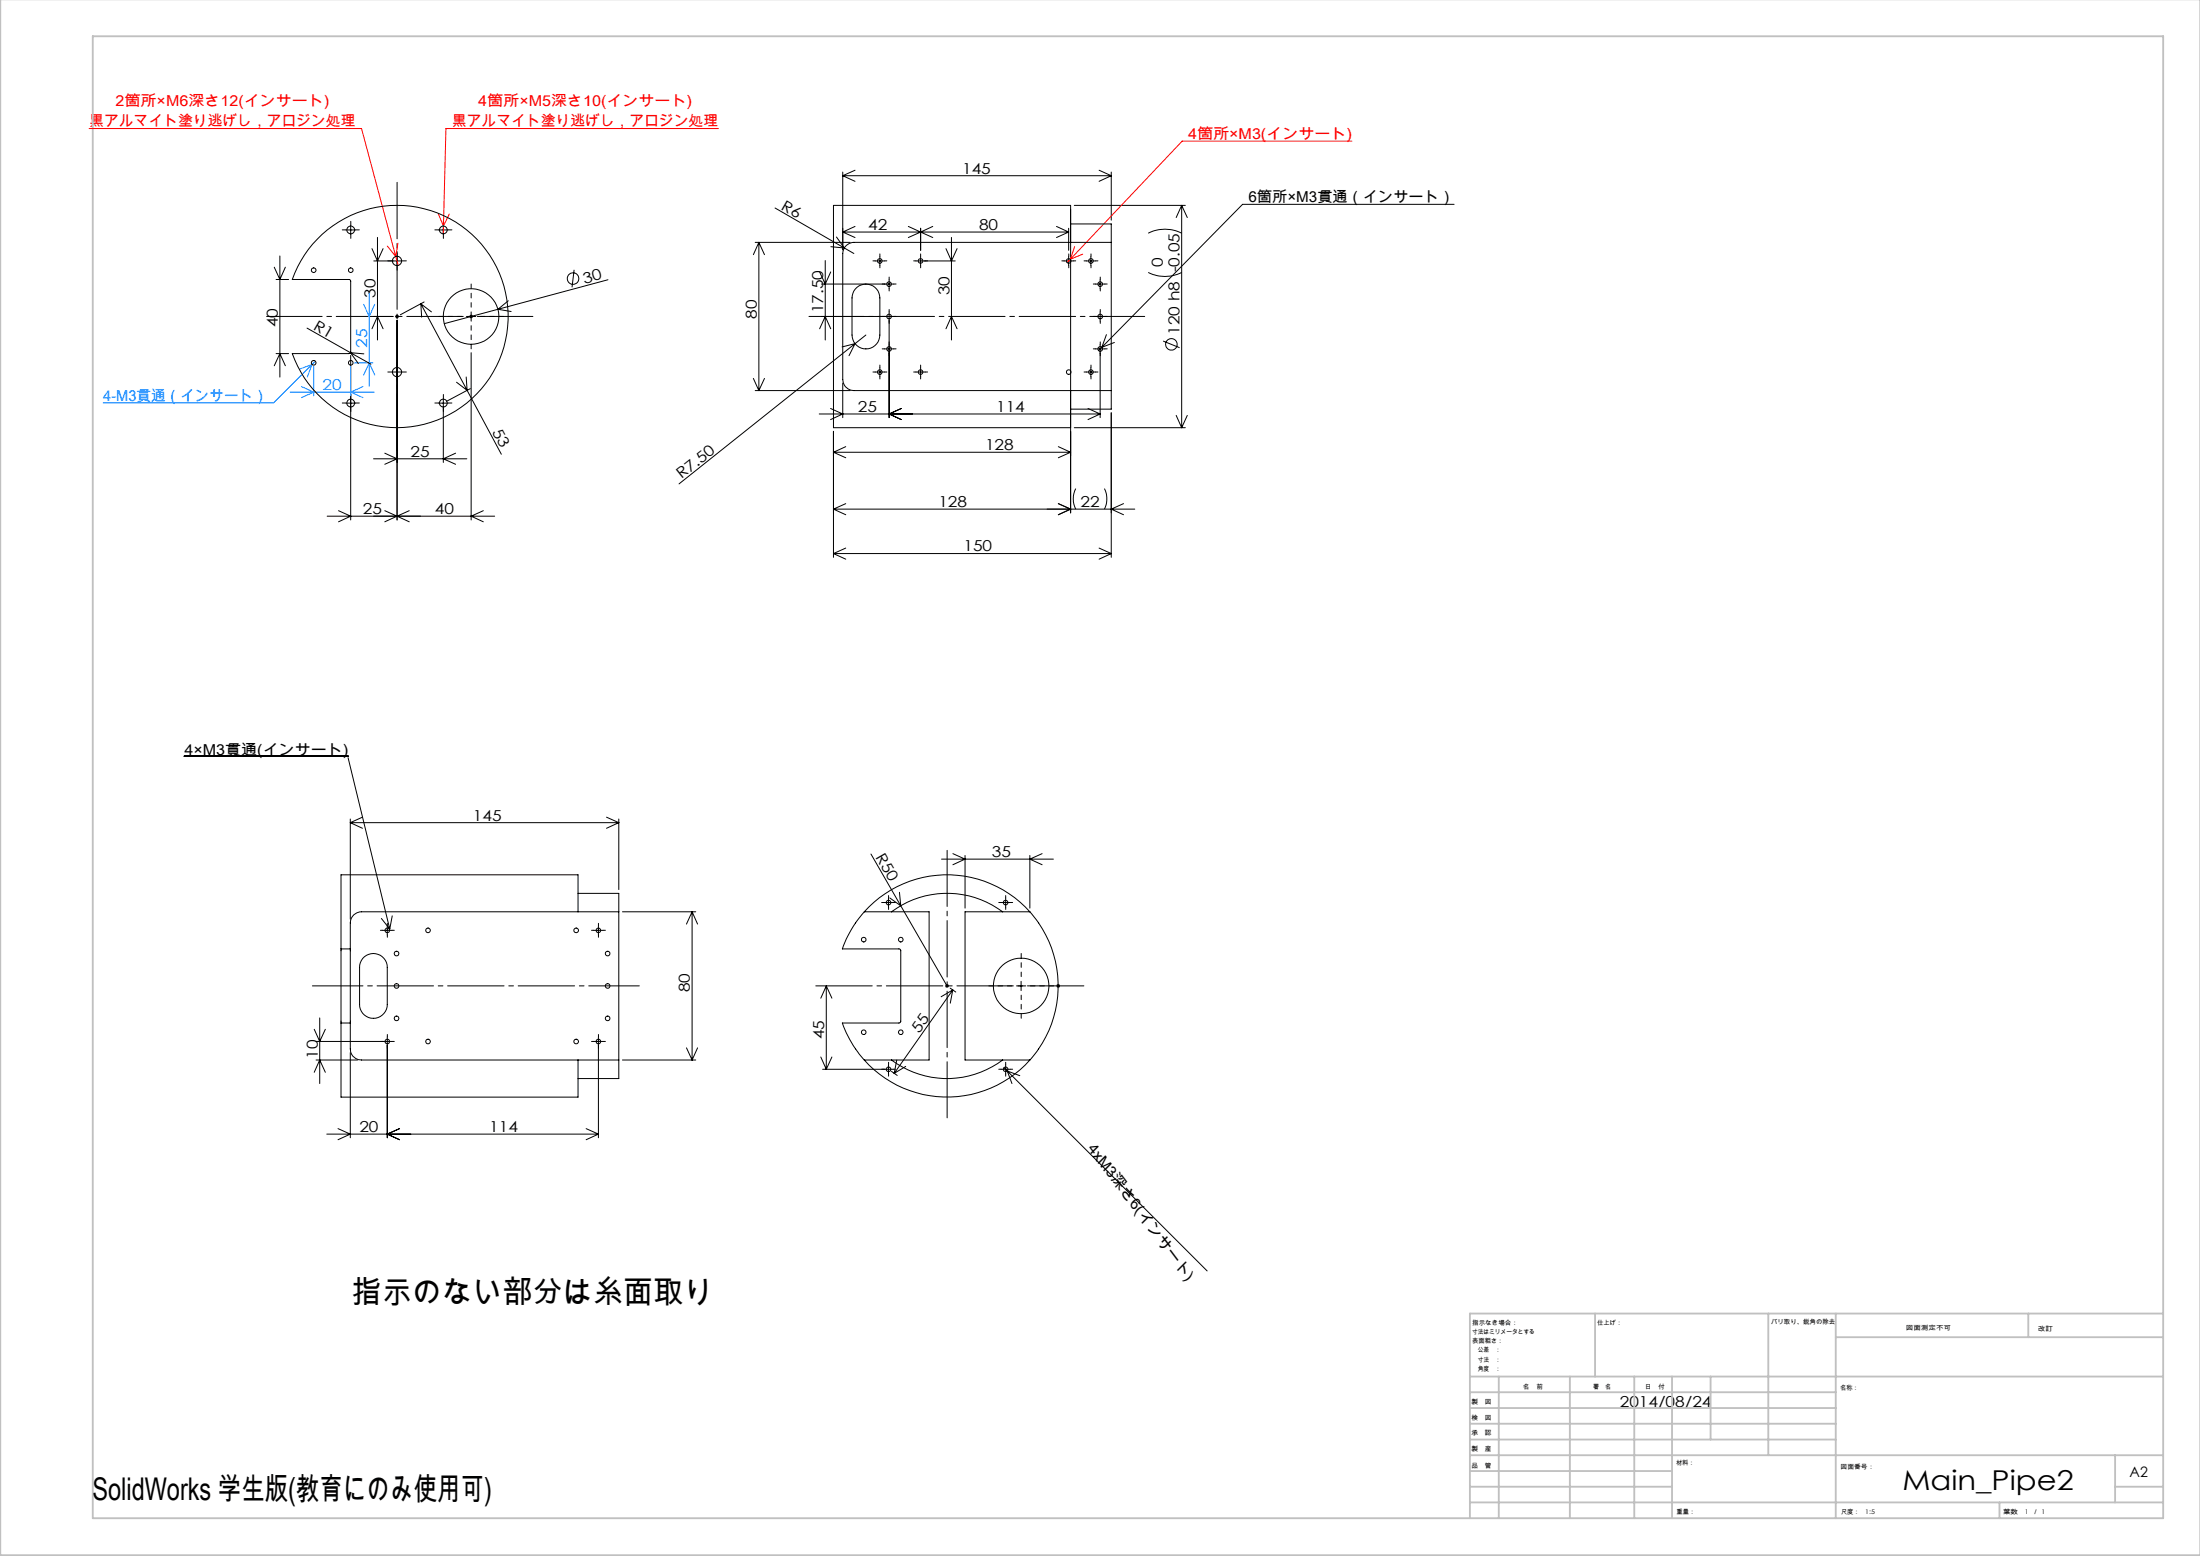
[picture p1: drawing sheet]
<svg xmlns="http://www.w3.org/2000/svg" width="594mm" height="420mm" viewBox="0 0 594 420" stroke-linecap="round" stroke-linejoin="round" font-family="sans-serif">
<g fill="none" stroke="#000" stroke-width=".27">
<path d="M209.3 56.1l21.2 12.3M227.5 46.4v21M227.5 47.4h72.5M227.5 47.4l3.4 1.5M230.9 45.9l-3.4 1.5M289.1 56.4v82M290.1 55.4h29.9M296.8 45.9l3.2 1.5M300 46.4v13M300 47.4l-3.2 1.5M319.1 55.4v60M319.1 55.4l1.5 3.3"/>
<path d="M319.1 55.4l-1.5 3.3M392.6 55.2h-57.1l-38 38.6M74 72.1l1.6 3.3 1.4-3.3M74.5 75.4h3.4M75.6 69.1v32.7M85.7 64.5a30 30 0 0 1 45.4 2.9 30 30 0 0 1-9.7 44.5 30 30 0 0 1-42.5-16.5h15.3l.5-.4-.1-19.3-.3-.3h-15.4a29.8 29.8 0 0 1 6.8-10.9zM93.5 62.1h2.5M94.7 60.8v2.5M100.4 67.1l1.5 3.3 1.5-3.3M100.9 70.4h7.5M101.9 64.1v27.7M107.2 69.2v2.5"/>
<path d="M118.5 62.1h2.4M119.7 60.8v2.5M155 72.8l-.6 4.8M164.1 75.5l-44.2 11.9M203.9 65.4h25.7M204.9 65.4v40M204.9 65.4l1.5 3.3M204.9 65.4l-1.5 3.3M221.3 73.4l1.5 3.3 1.5-3.3M221.8 76.7h19.5M222.8 70.3v21.5M225.8 64l2.2 2.9-3.7-.3"/>
<path d="M227.5 62.6h61M227.5 62.6l3.4 1.5M230.9 61.1l-3.4 1.5M231.4 77.6a3.8 3.8 0 0 1 4-.6 3.8 3.8 0 0 1 2.2 3.4v10a3.8 3.8 0 0 1-3.8 3.8 3.8 3.8 0 0 1-3.8-3.8v-10a3.9 3.9 0 0 1 1.4-2.8zM236.3 70.4h2.5M237.6 69.2v2.5M240.1 75.4v2.5M245.3 61.1l3.3 1.5M248.6 61.6v6M248.6 62.6l3.2 1.5M248.6 69.2v2.5M248.6 62.6l-3.3 1.5"/>
<path d="M251.8 61.1l-3.2 1.5M255.4 67.1l1.5 3.3 1.5-3.3M256.9 64.1v27.7M257.9 70.4h-10.6M285.3 61.1l3.2 1.5M287.3 70.4h2.5M288.5 61.6v6M288.5 62.6l-3.2 1.5M288.5 69.2v2.5M289.1 65.4v-10h-64.1v60h64.1v-10M289.1 60.4h10.9v5M293.3 70.4h2.5"/>
<path d="M294.5 69.2v2.5M295.8 76.7h2.5M297 75.4v2.5M300 65.4h-69.5a3.1 3.1 0 0 0-3 3v32.4a3.8 3.8 0 0 0 1.5 4.2l1.5 .4h69.5M300 65.4v40M310 73.5a9.9 9.9 0 0 0 9.1 0M310 63a9.9 9.9 0 0 1 9.1 0M74 98.7l1.6-3.3 1.4 3.3M74.5 95.4h3.4M82.9 88.6l11.7 6.6M94.6 95.2l5.6 3.1M94.6 95.2l2.2 2.9"/>
<path d="M94.6 95.2l3.6 .3M94.7 95.9v44.5M100.4 88.7l1.5-3.3 1.5 3.3M100.9 85.4h5.3M106.7 85.4h1M106.9 85.1l.7 .7M107.2 86.4v54M107.2 84.9v1M107.6 85.1l-.7 .7M113.6 82l21.8 40.6M113.6 82l2.9 2.2M113.6 82l.2 3.6"/>
<path d="M114.5 81.5l-6.4 3.5M125.9 85.4h2.5M126.9 85.1l.7 .7M127.2 84.2v2.5M127.2 95.2v45.2M127.6 85.1l-.7 .7M137.2 81.2l-2.8 2.3 3.6 .6M221.3 88.7l1.5-3.3 1.5 3.3M221.8 85.4h19.5M230.9 92.8l-47.6 37.8M230.9 92.8l-3.5 .8M230.9 92.8l-1.7 3.2"/>
<path d="M233.8 90.4l-2.9 2.4M237.6 99.2v2.5M238.8 94.2h2.5M240.1 84.2v28.5M248.6 99.2v2.5M255.4 88.7l1.5-3.3 1.5 3.3M294.5 99.2v2.5M295.8 85.4h2.5M295.8 94.2h2.5M297 84.2v2.5M297 92.9v19.8M297.5 93.8l-.9 .8"/>
<path d="M298.7 90.3l-1.2 3.5M300.9 92.4l-3.4 1.4M314 92.1l4.5 1.8M93.5 108.8h2.5M105.9 100.4h2.5M118.5 108.8h2.4M119.7 107.5v17.3M125.9 101.8l.2 3.6-2.8-2.2M127 104.9l-6.4 3.4M203.4 102.1l1.5 3.3M203.9 105.4h25.7M206.4 102.1l-1.5 3.3"/>
<path d="M221.2 111.7h75.8M224.3 110.3l3.2 1.4-3.2 1.6M225 116.4v34M227.5 103.4v9.3M236.3 100.4h2.5M243.3 110.3l-3.2 1.4 3.2 1.6M247.3 100.4h2.5M290.1 115.4h29.9M293.3 100.4h2.5M293.8 110.3l3.2 1.4M297 111.7l-3.2 1.6M300 111.4v39"/>
<path d="M300 105.4v5h-10.9M317.6 112.1l1.5 3.3M320.6 112.1l-1.5 3.3M88.3 139.3h45.3M91.4 137.8l3.3 1.5-3.3 1.5M100.9 123.8h25.1M103.9 122.3l3.3 1.5-3.3 1.5M103.9 137.8l3.3 1.5M107.2 139.3l3.3 1.5M107.2 139.3l-3.3 1.5M110.5 137.8l-3.3 1.5M123 122.3l-3.3 1.5 3.3 1.5"/>
<path d="M130.5 137.8l-3.3 1.5 3.3 1.5M225 137.4l3.4 1.5M225 122.1h64.1M225 122.1l3.4 1.5M228.4 120.6l-3.4 1.5M228.4 135.9l-3.4 1.5M285.8 135.9l3.3 1.5-3.3 1.5M285.8 120.6l3.3 1.5M289.1 122.1l-3.3 1.5M290.4 131.9a6.1 6.1 0 0 0 0 5.5M298.2 131.9a6.4 6.4 0 0 1 0 5.5M303.4 135.9l-3.4 1.5 3.4 1.5"/>
<path d="M306.4 137.4h-81.4M225 149.4h75M225 149.4l3.4 1.5M228.4 147.9l-3.4 1.5M296.8 147.9l3.2 1.5M300 149.4l-3.2 1.5M49.7 204.1h44.3M94 204.5l11.2 46.3M94.6 221.1v27M94.6 222.1h72.5M94.6 222.1l3.3 1.5M97.9 220.6l-3.3 1.5"/>
<path d="M163.8 220.6l3.3 1.5M167.1 221.1v19M167.1 222.1l-3.3 1.5M235.2 230.5l20.5 35.6M254.2 231.9h30.2M257.3 230.4l3.3 1.5-3.3 1.5M260.6 230.9v14.2M278.1 230.9v14.2M281.4 230.4l-3.3 1.5 3.3 1.5M92.1 256.1v20M92.1 256.1h2.5M94.6 256.1v20"/>
<path d="M98.4 258.3a3.8 3.8 0 0 1 4-.6 3.8 3.8 0 0 1 2.2 3.4v10a3.7 3.7 0 0 1-3.8 3.8 3.7 3.7 0 0 1-3.7-3.8v-10a3.7 3.7 0 0 1 1.3-2.8zM103 247.9l2.2 2.9M103.3 251.1h2.5M104.6 249.9v2.5M105.9 247.2l-.7 3.6M156.1 246.1v-10h-64v20M156.1 241.1h11v5M160.3 251.1h2.5M161.6 249.9v2.5M167.1 246.1h-69.5a3.2 3.2 0 0 0-3 3.9v6.1M167.1 246.1v40M168.1 246.1h19.8"/>
<path d="M186.9 246.1v40M186.9 246.1l1.4 3.3M186.9 246.1l-1.6 3.3M233.4 246.1a30 30 0 0 1 44.7 0M233.4 246.1l-1.1 1.3a29.2 29.2 0 0 0-4.9 8.7h15.4l.4 .4v19.2l-.1 .3-.4 .1h-15.3a28.8 28.8 0 0 0 6 10M233.4 246.1h17.5v40h-17.5M238.7 243.6h2.5M239.9 242.4v2.5M240.7 246.1a25.1 25.1 0 0 1 30 0M242.9 240.9l.3 3.6-3-2.1M270.3 243.6h2.5M271.5 242.4v2.5"/>
<path d="M278.1 246.1a30 30 0 0 1 0 40M278.1 246.1h-17.5v40h17.5M84.8 277.8l1.5 3.3 1.5-3.3M86.3 274.8v17.7M92.1 276.1v20h64v-10M92.1 276.1h2.5M94.6 276.1v6.2a3.1 3.1 0 0 0 3 3.8h69.5M104.6 279.9v27.2M161.6 279.9v27.2M223.1 266.1v22.5M223.1 266.1l1.5 3.3M223.1 266.1l-1.5 3.3"/>
<path d="M255.2 266.1h1M255.3 265.8l.7 .7M255.7 265.6v1M256 265.8l-.7 .7M256.5 266.7l1.6 1.1M257.2 267.2l-15.8 22.5M257.2 267.2l-.6 3.6M257.2 267.2l-3.1 1.8M274.5 266.1h2.5M275.7 264.9v2.5M285.2 266.1h1M285.4 265.8l.7 .7"/>
<path d="M285.7 265.6v1M286.1 265.8l-.7 .7M84.8 289.4l1.5-3.3 1.5 3.3M85.3 286.1h11.3M94.6 284.1v23M105.8 281.1h-20.5M160.3 281.1h2.5M167.1 286.1v5h-11M168.1 286.1h19.8M185.3 282.8l1.6 3.3M188.3 282.8l-1.4 3.3M221.6 285.3l1.5 3.3"/>
<path d="M224.6 285.3l-1.5 3.3M233.4 286.1a30 30 0 0 0 44.7 0M239.9 287.4v2.5M240.7 286.1a24.9 24.9 0 0 0 30 0M240.7 289.2l1.6 1.1M241.2 288.6h-19.1M242.1 286.2l-.7 3.5M244.5 287.8l-3.1 1.9M270.3 288.6h2.5M271.1 288.2l54.8 54.9M271.5 287.4v2.5M275.3 290.4l-3.3-1.3 1.2 3.4"/>
<path d="M88.2 306.1h73.4M91.3 304.6l3.3 1.5-3.3 1.5M107.9 304.6l-3.3 1.5 3.3 1.5M158.3 304.6l3.3 1.5M161.6 306.1l-3.3 1.5"/>
<circle cx="84.7" cy="72.9" r=".63"/>
<circle cx="94.7" cy="62.1" r="1.06"/>
<circle cx="94.7" cy="72.9" r=".63"/>
<circle cx="107.2" cy="70.4" r="1.24"/>
<circle cx="119.7" cy="62.1" r="1.05"/>
<circle cx="154.7" cy="75.2" r="1.55"/>
<circle cx="237.5" cy="70.4" r=".63"/>
<circle cx="240.1" cy="76.7" r=".63"/>
<circle cx="248.5" cy="70.4" r=".63"/>
<circle cx="288.6" cy="70.4" r=".63"/>
<circle cx="294.5" cy="70.4" r=".63"/>
<circle cx="297.1" cy="76.7" r=".63"/>
<circle cx="84.7" cy="97.9" r=".62"/>
<circle cx="94.7" cy="97.9" r=".62"/>
<circle cx="127.2" cy="85.4" r="7.5"/>
<circle cx="240.1" cy="94.2" r=".63"/>
<circle cx="240.1" cy="85.4" r=".63"/>
<circle cx="297.1" cy="94.2" r=".63"/>
<circle cx="297.1" cy="85.4" r=".63"/>
<circle cx="316.3" cy="93" r="1.56"/>
<circle cx="94.7" cy="108.8" r="1.06"/>
<circle cx="107.2" cy="100.4" r="1.25"/>
<circle cx="119.7" cy="108.8" r="1.05"/>
<circle cx="237.5" cy="100.4" r=".62"/>
<circle cx="248.6" cy="100.4" r=".62"/>
<circle cx="288.6" cy="100.4" r=".62"/>
<circle cx="294.6" cy="100.4" r=".62"/>
<circle cx="104.6" cy="251.1" r=".62"/>
<circle cx="107.1" cy="257.4" r=".62"/>
<circle cx="115.5" cy="251.1" r=".63"/>
<circle cx="155.6" cy="251.1" r=".63"/>
<circle cx="161.6" cy="251.1" r=".63"/>
<circle cx="164.1" cy="257.4" r=".62"/>
<circle cx="233.2" cy="253.6" r=".63"/>
<circle cx="239.9" cy="243.6" r=".62"/>
<circle cx="243.2" cy="253.6" r=".63"/>
<circle cx="271.5" cy="243.6" r=".62"/>
<circle cx="107.1" cy="274.9" r=".62"/>
<circle cx="107.1" cy="266.1" r=".62"/>
<circle cx="164.1" cy="274.9" r=".62"/>
<circle cx="164.1" cy="266.1" r=".62"/>
<circle cx="233.2" cy="278.6" r=".62"/>
<circle cx="243.2" cy="278.6" r=".61"/>
<circle cx="275.7" cy="266.1" r="7.5"/>
<circle cx="104.6" cy="281.1" r=".61"/>
<circle cx="115.6" cy="281.1" r=".62"/>
<circle cx="155.6" cy="281.1" r=".62"/>
<circle cx="161.6" cy="281.1" r=".62"/>
<circle cx="239.9" cy="288.6" r=".63"/>
<circle cx="271.5" cy="288.6" r=".63"/>
</g>
<g fill="none" stroke="#000" stroke-width=".27" stroke-dasharray="15.2 1.3 1.3 1.3">
<path d="M93.5 62h-1.1M94.7 60.8v-1.1M94.7 63.3v1M96 62h1M106 70.4h-1.3M107.2 69.2v-1.3M107.2 71.7v1.2M108.5 70.4h1.2M118.5 62h-1.1M119.7 60.8v-1.1M119.7 63.3v1M121 62h1"/>
<path d="M236.3 70.4h-.6M237.6 69.2v-.7M237.6 71.7v.6M238.8 76.7h-.6M238.8 70.4h.6M240.1 75.4v-.6M240.1 77.9v.6M241.3 76.7h.6M247.3 70.4h-.6M248.6 69.2v-.7M248.6 71.7v.6M249.8 70.4h.6"/>
<path d="M287.3 70.4h-.6M288.6 69.2v-.7M288.6 71.7v.6M289.8 70.4h.6M293.3 70.4h-.6M294.6 69.2v-.7M294.6 71.7v.6M295.8 76.7h-.6M295.8 70.4h.6M297.1 75.4v-.6M297.1 77.9v.6M298.3 76.7h.6"/>
<path d="M107.2 99.2v-1.3M237.6 99.2v-.7M238.8 94.2h-.6M238.8 85.4h-.6M240.1 92.9v-.6M240.1 95.4v.6M240.1 84.2v-.7M240.1 86.7v.6M241.3 94.2h.6M241.3 85.4h.6M248.6 99.2v-.7M294.6 99.2v-.7"/>
<path d="M295.8 94.2h-.6M295.8 85.4h-.6M297.1 92.9v-.6M297.1 95.4v.6M297.1 84.2v-.7M297.1 86.7v.6M298.3 94.2h.6M298.3 85.4h.6M93.5 108.8h-1.1M94.7 107.5v-1M94.7 110v1.1M96 108.8h1"/>
<path d="M106 100.4h-1.3M107.2 101.7v1.2M108.5 100.4h1.2M118.5 108.8h-1.1M119.7 107.5v-1M119.7 110v1.1M121 108.8h1M236.3 100.4h-.6M237.6 101.7v.6M238.8 100.4h.6M247.3 100.4h-.6M248.6 101.7v.6"/>
<path d="M249.8 100.4h.6M293.3 100.4h-.6M294.6 101.7v.6M295.8 100.4h.6M103.3 251.1h-.6M104.6 249.9v-.7M104.6 252.4v.6M105.8 251.1h.7M160.3 251.1h-.6M161.6 249.9v-.7M161.6 252.4v.6M162.8 251.1h.7"/>
<path d="M238.7 243.6h-.7M239.9 242.4v-.7M239.9 244.9v.6M241.2 243.6h.6M270.3 243.6h-.6M271.5 242.4v-.7M271.5 244.9v.6M272.8 243.6h.6M104.6 279.9v-.7M161.6 279.9v-.7M103.3 281.1h-.6M104.6 282.4v.6"/>
<path d="M105.8 281.1h.7M160.3 281.1h-.6M161.6 282.4v.6M162.8 281.1h.7M238.7 288.6h-.7M239.9 287.4v-.7M239.9 289.9v.6M241.2 288.6h.6M270.3 288.6h-.6M271.5 287.4v-.7M271.5 289.9v.6M272.8 288.6h.6"/>
</g>
<path d="M124.7 85.4h-6.2M127.2 82.9v-6.2M127.2 87.9v6.3M129.7 85.4h6.3M273.2 266.1h-6.2M275.7 263.6v-6.2M275.7 268.6v6.3M278.2 266.1h6.3" fill="none" stroke="#000" stroke-width=".27" stroke-dasharray="15.2 1.3 1.3 1.3" stroke-dashoffset="14"/>
<path d="M143.9 85.4h-71.9" fill="none" stroke="#000" stroke-width=".27" stroke-dasharray="15.2 1.3 1.3 1.3" stroke-dashoffset=".2"/>
<path d="M107.2 48.8v73.2" fill="none" stroke="#000" stroke-width=".27" stroke-dasharray="15.2 1.3 1.3 1.3" stroke-dashoffset="-.4"/>
<path d="M309.1 85.4h-90.7" fill="none" stroke="#000" stroke-width=".27" stroke-dasharray="15.2 1.3 1.3 1.3" stroke-dashoffset=".4"/>
<path d="M84.3 266.1h88.3" fill="none" stroke="#000" stroke-width=".27" stroke-dasharray="15.2 1.3 1.3 1.3" stroke-dashoffset="1.6"/>
<path d="M220.1 266.1h72.7" fill="none" stroke="#000" stroke-width=".27" stroke-dasharray="15.2 1.3 1.3 1.3" stroke-dashoffset="-.2"/>
<path d="M255.7 229.5v72.2" fill="none" stroke="#000" stroke-width=".27" stroke-dasharray="15.2 1.3 1.3 1.3" stroke-dashoffset=".1"/>
<g fill="none" stroke="#c0c0c0" stroke-width=".5">
<path d="M.1 -.1v419.9h594M25 9.8h559.1v400h-559.1zM430.7 354.6v17M477.4 354.6v38.2M495.7 354.6v55.2M547.7 354.6v6.3M584.1 354.6h-187.2v55.2M396.9 371.6h187.2M396.9 375.8h98.8M404.7 371.6v38.2M423.9 371.6v38.2M441.3 371.6v38.2"/>
<path d="M451.4 371.6v38.2M461.9 371.6v17M495.7 360.9h88.4M396.9 388.6h98.8M396.9 384.3h98.8M396.9 380.1h98.8M396.9 397.1h54.5M396.9 392.8h187.2M571.1 392.8v12.7M396.9 405.5h187.2M396.9 401.3h54.5M539.9 405.5v4.3"/>
<path d="M571.1 401.3h13"/>
</g>
<path d="M99.7 79.1v25.2M80.9 99.6l3.3-1.2-1.2 3.4M84.7 98.9v7.9M85.1 97.5l-11.2 11.2h-46M94.7 98.9v7.9M95.7 97.9h5M98.2 82.1l1.5 3.3 1.5-3.3M78.4 105.9h22.6M81.4 104.3l3.3 1.6-3.3 1.4M98 104.3l-3.3 1.6 3.3 1.4M98.2 101.2l1.5-3.3 1.5 3.3" fill="none" stroke="#0080ff" stroke-width=".27"/>
<path d="M24.1 34.7h73.5l9.3 34.5M194 34.7h-73.6l-.7 26.3M365 38.1h-45.8l-30.2 31.9M118.3 57.7l1.4 3.3M121.3 57.8l-1.6 3.2M104.6 66.4l2.3 2.8M106.9 69.2l.6 2.4M107.5 65.6l-.6 3.6M119.7 61v2.1M289 70l-.9 .9M290.2 66.6l-1.2 3.4M292.3 68.6l-3.3 1.4" fill="none" stroke="#f00" stroke-width=".27"/>
<g font-size="8.5">
<text x="94.9" y="351.7">指示のない部分は糸面取り</text>
<text x="25" y="404.8">SolidWorks 学生版(教育にのみ使用可)</text>
</g>
<text font-size="7.4" x="513.6" y="402.3">Main_Pipe2</text>
<g font-size="4.1" fill="#f00">
<text x="31.2" y="28.5">2箇所×M6深さ12(インサート)</text>
<text x="129.1" y="28.5">4箇所×M5深さ10(インサート)</text>
<text x="24.1" y="34.1">黒アルマイト塗り逃げし，アロジン処理</text>
<text x="122" y="34.1">黒アルマイト塗り逃げし，アロジン処理</text>
<text x="320.8" y="37.5">4箇所×M3(インサート)</text>
</g>
<g font-size="4.1">
<text x="259.8" y="46.8">145</text>
<text x="210.7" y="56.3" transform="rotate(30 210.7 56.3)">R6</text>
<text x="337.1" y="54.5">6箇所×M3貫通（インサート）</text>
<text x="234.4" y="62">42</text>
<text x="264.3" y="62">80</text>
<text x="314" y="72" transform="rotate(-90 314 72)">0</text>
<text x="157.8" y="76.6" transform="rotate(-15 157.8 76.6)">30</text>
<text x="101.4" y="80.4" transform="rotate(-90 101.4 80.4)">30</text>
<text x="256.4" y="79.7" transform="rotate(-90 256.4 79.7)">30</text>
<text x="75" y="88.4" transform="rotate(-90 75 88.4)">40</text>
<text x="84.3" y="88.7" transform="rotate(30 84.3 88.7)">R1</text>
<text x="204.3" y="86" transform="rotate(-90 204.3 86)">80</text>
<text x="222.2" y="84.6" transform="rotate(-90 222.2 84.6)">17.50</text>
<text x="318.4" y="90.4" transform="rotate(-90 318.4 90.4)">120 h8 -0.05</text>
<text x="231.6" y="111.2">25</text>
<text x="268.9" y="111.2">114</text>
<text x="132.8" y="116.6" transform="rotate(62 132.8 116.6)">53</text>
<text x="110.8" y="123.2">25</text>
<text x="266" y="121.5">128</text>
<text x="184" y="129.3" transform="rotate(-39 184 129.3)">R7.50</text>
<text x="253.4" y="136.8">128</text>
<text x="291.7" y="136.8">22</text>
<text x="98" y="138.8">25</text>
<text x="117.4" y="138.8">40</text>
<text x="260.1" y="148.8">150</text>
<text x="49.8" y="203.9">4×M3貫通(インサート)</text>
<text x="127.7" y="221.5">145</text>
<text x="236.3" y="231.3" transform="rotate(60 236.3 231.3)">R50</text>
<text x="267.8" y="231.3">35</text>
<text x="186.3" y="267.8" transform="rotate(-90 186.3 267.8)">80</text>
<text x="222.6" y="280.5" transform="rotate(-90 222.6 280.5)">45</text>
<text x="248.2" y="279.1" transform="rotate(-55 248.2 279.1)">55</text>
<text x="85.8" y="285.7" transform="rotate(-90 85.8 285.7)">10</text>
<text x="97" y="305.5">20</text>
<text x="132.1" y="305.5">114</text>
<text x="293.6" y="310.1" transform="rotate(53 293.6 310.1)">4xM3深さ6(インサート)</text>
<text x="437.3" y="379.7">2014/08/24</text>
</g>
<g font-size="4.1" fill="#0080ff">
<text x="99.1" y="93.9" transform="rotate(-90 99.1 93.9)">25</text>
<text x="87.1" y="105.3">20</text>
<text x="27.9" y="108.2">4-M3貫通（インサート）</text>
</g>
<text font-size="3.9" x="575" y="398.7">A2</text>
<g font-size="1.7">
<text x="397.5" y="357.6">指示なき場合：</text>
<text x="431.3" y="357.6">仕上げ：</text>
<text x="478.2" y="357.5">バリ取り、鋭角の除去</text>
<text x="514.6" y="358.9">図面測定不可</text>
<text x="550.2" y="359.1">改訂</text>
<text x="397.5" y="360.1">寸法はミリメータとする</text>
<text x="397.5" y="362.6">表面粗さ：</text>
<text x="397.5" y="365.1">公差　：</text>
<text x="397.5" y="367.6">寸法　：</text>
<text x="397.5" y="370.1">角度　：</text>
<text x="411.2" y="375">名　前</text>
<text x="426.9" y="374.9">署　名</text>
<text x="444.1" y="374.9">日　付</text>
<text x="496.8" y="375.2">名称：</text>
<text x="397.3" y="379">製　図</text>
<text x="397.3" y="383.3">検　図</text>
<text x="397.3" y="387.4">承　認</text>
<text x="397.3" y="391.7">製　産</text>
<text x="452.5" y="395.5">材料：</text>
<text x="397.3" y="396.1">品　管</text>
<text x="497" y="396.6">図面番号：</text>
<text x="452.7" y="408.6">重量：</text>
<text x="497.1" y="408.6">尺度：</text>
<text x="503.6" y="408.6">1:5</text>
<text x="540.8" y="408.7">葉数</text>
<text x="546.7" y="408.7">1 ／ 1</text>
</g>
</svg>
